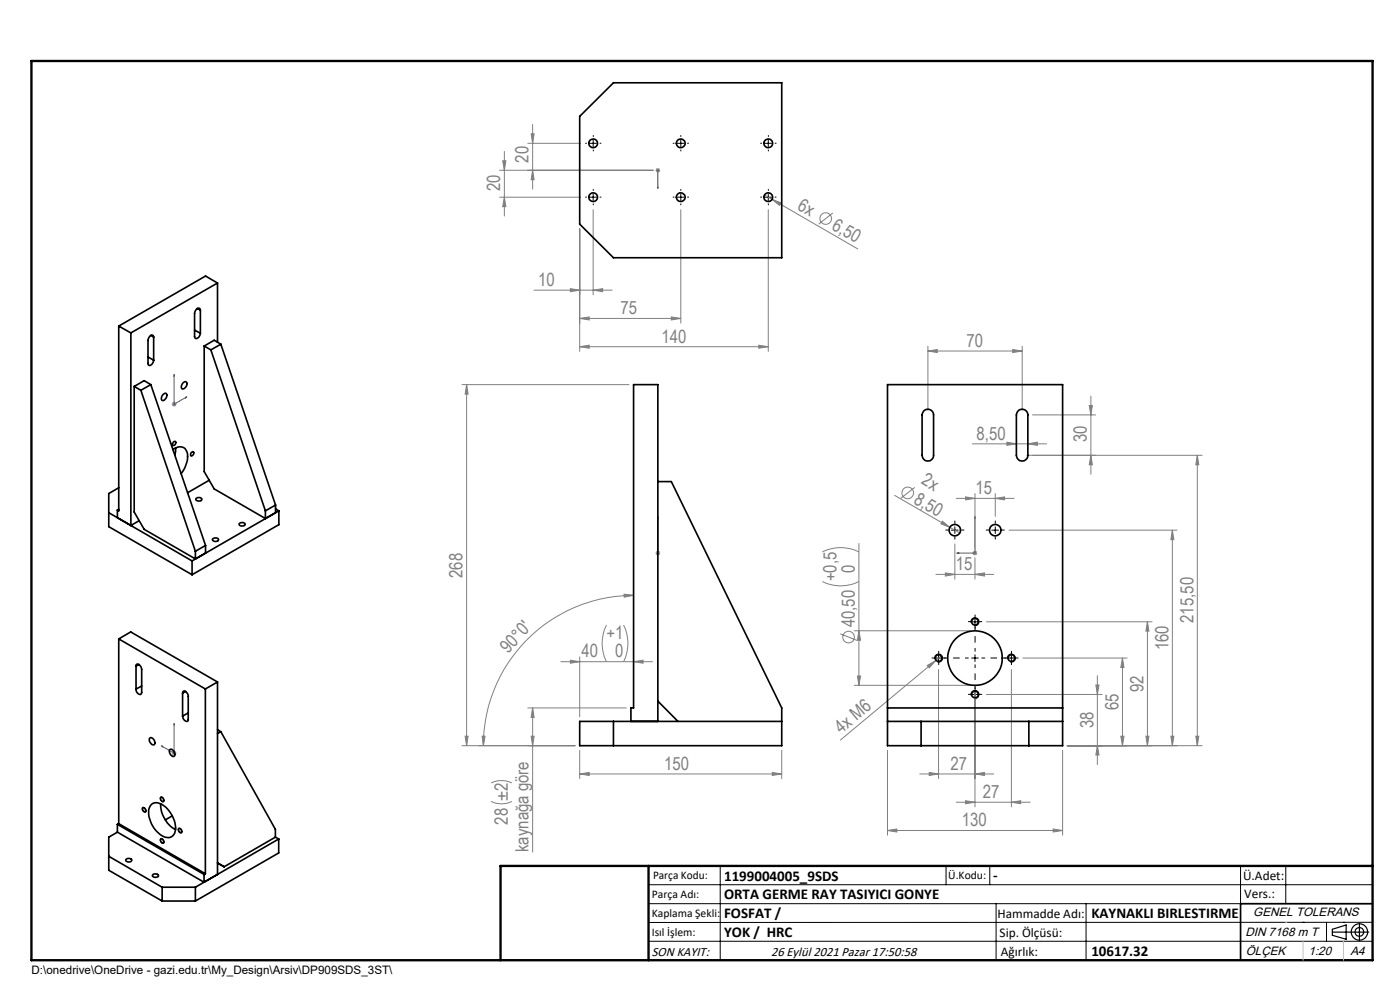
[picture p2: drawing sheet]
<svg xmlns="http://www.w3.org/2000/svg" width="297mm" height="210mm" viewBox="0 0 297 210" stroke-linecap="round" stroke-linejoin="round" font-family="sans-serif">
<g fill="none" stroke="#808080" stroke-width=".21">
<path d="M106 36.1h32.6M106.6 34.1h.7l-.3 2zM107 32.1v13.7M112 30.4h11.2M112.7 28.4h.6l-.3 2zM113 36.1l.3 2h-.6zM113 26.4v13.7M139.1 36.1h1M139.2 35.8l.7 .7M139.6 35.6v1M139.9 35.8l-.7 .7M106 41.8h17.2"/>
<path d="M107 41.8l.3 2h-.7zM123 48.5v26M125.8 44.5v18M144.4 44.5v24M162.2 41.4l1.6 .9M163 44.5v30M163.8 42.3l1.9 .7-.4 .6zM163.8 42.3l18.2 10.5M176.7 45.2l-3 2.3M113.3 61.6h16.6M121 61.2l2 .4-2 .3zM123 67.5h21.4"/>
<path d="M123 73.5h40M123 67.5l2-.3v.7zM123 73.5l2-.3v.7zM125.8 61.6l2-.4v.7zM142.4 67.2l2 .3-2 .4zM161 73.2l2 .3-2 .4zM196.8 73.4v13.6M196.8 74.5h20.1M196.9 74.5l1.9-.4v.7zM214.8 74.1l2.1 .4-2.1 .3zM216.9 73.4v13.6M36.4 85.8h1"/>
<path d="M36.6 85.4l.7 .7M36.9 85.2v1M37.3 85.4l-.7 .7M98 81.6h35.4M99 81.6l.3 2h-.6zM99 81.6v76.6M206.3 94.1h15.7M213.6 93.8l2 .3-2 .4zM217.8 96.6h37.2M218.1 94.1l2-.3v.7zM219 88h13.4M231.1 86h.6l-.3 2z"/>
<path d="M231.4 96.6l.3 2h-.6zM231.4 84v16.6M254 96.6v61.6M254 96.6l.3 2h-.6zM139.1 117.3h1M139.2 117l.7 .7M139.6 116.8v1M139.9 117l-.7 .7M174.4 117.1a8.6 8.6 0 0 1 7.8 0M182.2 115.3v30.1M189.8 105.1l13.8 8M194.1 103.4l-3 2.3"/>
<path d="M199.9 110.6l1.6 1.3-1.9-.8zM202.6 115.4v7.5M202.8 105.7h12.3M204.8 105.4l2 .3-2 .3zM206.3 117.3h1M206.5 117l.7 .7M206.8 116.8v1M206.8 104.7v11.6M206.8 118.3v4.6M207.2 117l-.7 .7M211.1 105.7l2-.3v.6zM211.1 104.7v4.8"/>
<path d="M214.1 112.5h35.6M248.7 112.5v45.7M248.7 112.5l.3 2h-.6zM123 139.3v12.7M128.7 132.6a8.6 8.6 0 0 0 0 7.8M132.3 132.6a8.6 8.6 0 0 1 0 7.8M132.4 126l2 .3-2 .4zM134.4 126.3a31.9 31.9 0 0 0-31.8 31.9M174.4 123.4a8.6 8.6 0 0 0 7.8 0M178.3 134.4l3.5 1.4M181.2 133.8h24.6M182.2 133.8l.4 2h-.7z"/>
<path d="M198.5 121.8h12.3M199.8 139.1l-1.3 1.1M200.6 121.5l2 .3-2 .4zM206.8 121.8l2-.3v.7zM209.3 131.9h35.1M217 139.6h22.1M238.1 139.6v18.6M238.1 139.6l.3 2h-.6zM243.4 131.9v26.3M243.4 131.9l.3 2h-.6zM36.4 159.8h1M36.6 159.4l.7 .7"/>
<path d="M36.9 159.3v1M37.3 159.4l-.7 .7M98 158.2h24M98.7 156.2h.6l-.3 2zM102.3 156.2h.6l-.3 2zM112 150.2h20.9M112.7 156.2h.6l-.3 2zM113 150.2l.3 2h-.6zM113 150.2v30.6M119 140.4h19.4M121 140l2 .4-2 .3zM123 159.2v6"/>
<path d="M134.4 140.4l2-.4v.7zM165.8 159.2v6M181.2 145.4h24.6M181.9 143.4h.7l-.4 2zM188.3 159.2v18M196.7 141.2l1.8-1-1.4 1.5zM198.5 140.2l-20.2 16.8M199.1 142v23.2M206.8 147.1v24.1M209.3 147.3h24.5M214.6 142v29.2M225.4 159.2v18"/>
<path d="M226.4 158.2h28.6M232.5 145.3h.7l-.4 2zM232.8 143.3v18.9M232.8 158.2l.4 2h-.7zM237.8 156.2h.6l-.3 2zM243.1 156.2h.6l-.3 2zM248.4 156.2h.6l-.3 2zM253.7 156.2h.6l-.3 2zM104.2 170a4.9 4.9 0 0 0 4.4 0M104.2 166.1a5.2 5.2 0 0 1 4.4 0M123 164.2l2-.3v.6zM123 164.2h42.8"/>
<path d="M163.8 163.9l2 .3-2 .3zM188.3 176.2l2-.3v.6zM188.3 176.2h37.1M195.1 164.2h15.7M197.1 163.9l2 .3-2 .3zM202.8 170.2h15.7M204.8 169.9l2 .3-2 .3zM206.8 164.2l2-.3v.6zM214.6 170.2l1.9-.3v.6zM223.4 175.9l2 .3-2 .3z"/>
<circle cx="175.2" cy="46.4" r="1.23"/>
<circle cx="192.6" cy="104.6" r="1.23"/>
<circle cx="180" cy="135.1" r="1.24"/>
</g>
<g fill="none" stroke="#000" stroke-width=".21">
<path d="M125.1 30.4h1.4M125.8 29.7v1.4M143.7 30.4h1.4M144.4 29.7v1.4M162.3 30.4h1.4M163 29.7v1.4M125.1 41.8h1.4M125.8 41.1v1.4M143.7 41.8h1.4M144.4 41.1v1.4M162.3 41.8h1.4M163 41.1v1.4"/>
<path d="M201.8 112.5h1.5M202.6 111.8v1.4M210.4 112.5h1.4M211.1 111.8v1.4M198.3 139.8a.87 .87 0 0 1 .8-1.1 .87 .87 0 0 1 .9 1 .87 .87 0 0 1-1.1 .7M198.4 139.6h1.4M199.1 138.9v1.4M206 132.1a.85 .85 0 0 1 .8-1.1 .85 .85 0 0 1 .9 1 .85 .85 0 0 1-1.1 .7M206.1 139.6h1.4M206.1 131.9h1.4M206.8 131.2v1.4M206.8 138.9v1.4"/>
<path d="M213.7 139.8a.87 .87 0 0 1 .8-1.1 .87 .87 0 0 1 .9 1 .87 .87 0 0 1-1.1 .7M213.9 139.6h1.4M214.6 138.9v1.4M206 147.5a.84 .84 0 0 1 .8-1 .84 .84 0 0 1 .9 .9 .84 .84 0 0 1-1.1 .7M206.1 147.3h1.4M206.8 146.6v1.4M30.2 171.3a.64 .64 0 0 1 .7 .3 .64 .64 0 0 1-.1 .7 .75 .75 0 0 1-.6-1zM34.1 177.9a.61 .61 0 0 1 .6 .3 .61 .61 0 0 1-.1 .7 .71 .71 0 0 1-.5-1zM34.1 169.1a.61 .61 0 0 1 .6 .3 .61 .61 0 0 1-.1 .7 .71 .71 0 0 1-.5-1zM37.9 175.7a.64 .64 0 0 1 .6 .3 .64 .64 0 0 1-.1 .7 .76 .76 0 0 1-.5-1zM137.6 187.7h153.6M137.6 191.7h153.6"/>
<path d="M137.6 199.7h153.6M152.8 183.7v20M200.7 183.7v4M210 183.7v4M211.3 191.7v12M230.4 191.7v12M263.2 183.7v20M272.8 183.7v8M276.4 195.6h.1M281.4 195.6v4.1M285 195.6h.1M291.2 195.6l-153.6 .1"/>
</g>
<g fill="none" stroke="#000" stroke-width=".25">
<path d="M282.6 197.7h7.8M282.6 197.1l3-.9v3l-3-.8zM288.4 195.8v3.8M106.2 203.7h185"/>
<circle cx="288.4" cy="197.7" r="1.74"/>
<circle cx="288.4" cy="197.7" r=".93"/>
</g>
<g fill="none" stroke="#00f" stroke-width=".21">
<path d="M139.6 40v-.4v.4M139.6 36v.2zM139.6 36.1h.1M139.6 36.1v3.9M36.9 79.4v6.4l2.8-1.6M36.9 79.4l.1 .3-.1 .1zM39.4 84.2h.3l-.3 .2zM139.6 117.2v.2zM139.6 109.6v.4v-.4M139.6 117.3h.1M139.6 109.6v7.7M203 117.3l.4-.1v.2z"/>
<path d="M206.8 109.6v7.7h-3.8M206.8 109.6l.1 .4h-.2zM34.2 158.2l.3 .1v.1zM36.9 153.5v6.3l-2.7-1.6M36.9 153.5l.1 .3h-.1z"/>
</g>
<path d="M205.4 139.6h-5M206.9 138.2v-5.1M208.3 139.6h5.1M206.9 141v5.1" fill="none" stroke="#000" stroke-width=".21" stroke-dasharray="15.2 1.3 1.3 1.3" stroke-dashoffset="14.6"/>
<g fill="none" stroke="#000" stroke-width=".21" stroke-dasharray="15.2 1.3 1.3 1.3">
<path d="M124.4 30.4h-.2M125.9 29v-.3M125.9 31.8v.2M127.3 30.4h.2M143 30.4h-.2M144.4 29v-.3M144.4 31.8v.2M145.9 30.4h.2M161.6 30.4h-.2M163 29v-.3M163 31.8v.2M164.4 30.4h.2"/>
<path d="M124.4 41.8h-.2M125.9 40.4v-.2M125.9 43.2v.3M127.3 41.8h.2M143 41.8h-.2M144.4 40.4v-.2M144.4 43.2v.3M145.9 41.8h.2M161.6 41.8h-.2M163 40.4v-.2M163 43.2v.3M164.4 41.8h.2"/>
<path d="M201.1 112.4h-.5M202.6 111v-.5M202.6 113.9v.5M204 112.4h.5M209.7 112.4h-.5M211.1 111v-.5M211.1 113.9v.5M212.6 112.4h.5M198.4 139.6h-.7M199.1 138.9v-.7M199.9 139.6h.7M206.1 131.9h-.7"/>
<path d="M206.9 131.2v-.8M206.9 132.6v.7M207.6 131.9h.7M213.9 139.6h-.8M214.6 138.9v-.7M215.3 139.6h.7M199.1 140.3v.7M206.1 147.3h-.7M206.9 146.6v-.7M206.9 148v.7M207.6 147.3h.7M214.6 140.3v.7"/>
</g>
<path d="M291.2 191.7h-28v12" fill="none" stroke="#000" stroke-width=".35"/>
<path d="M6.7 12.9h284.5v190.8h-284.5zM137.6 183.7v20M291.2 183.7h-185v20" fill="none" stroke="#000" stroke-width=".5"/>
<path d="M276.4 199.7v4M285 199.7v4" fill="none" stroke="#c0c0c0" stroke-width=".21"/>
<path d="M272.8 195.6h.1" fill="none" stroke="#c0c0c0" stroke-width=".25"/>
<g fill="#00f">
<path d="M139.6 117.2v.2zM139.6 109.6v.4z"/>
<path d="M139.6 39.6v.4zM139.6 36v.2z"/>
<path d="M203 117.3l.4 .1v-.2zM206.8 109.6l-.1 .4h.2z"/>
<path d="M34.2 158.2l.3 .2v-.1zM36.9 153.5v.3h.1zM39.4 84.2h.3l-.3 .2zM36.9 79.4l.1 .3-.1 .1z"/>
</g>
<g fill="#808080">
<path d="M199.9 110.6l1.6 1.3-1.9-.8z"/>
<path d="M196.7 141.2l1.8-1-1.4 1.5z"/>
<path d="M163.8 42.3l1.9 .7-.4 .6z"/>
<path d="M163.8 163.9l2 .3-2 .3zM123 164.2l2-.3v.6zM218.1 94.1l2-.3v.7zM213.6 93.8l2 .3-2 .4zM211.1 105.7l2-.3v.6zM204.8 105.4l2 .3-2 .3zM223.4 175.9l2 .3-2 .3zM188.3 176.2l2-.3v.6z"/>
<path d="M121 140l2 .4-2 .3zM134.4 140.4l2-.4v.7zM196.8 74.5l2-.4v.7zM214.8 74.1l2.1 .4-2.1 .3zM200.6 121.5l2 .3-2 .4zM206.8 121.8l2-.3v.7zM197.1 163.9l2 .3-2 .3zM206.8 164.2l2-.3v.6zM204.8 169.9l2 .3-2 .3zM214.6 170.2l1.9-.3v.6zM121 61.2l2 .4-2 .3zM125.8 61.6l2-.4v.7zM123 67.5l2-.3v.7zM142.4 67.2l2 .3-2 .4zM123 73.5l2-.3v.7zM161 73.2l2 .3-2 .4z"/>
<path d="M132.4 126l2 .3-2 .4zM102.3 156.2h.6l-.3 2z"/>
<path d="M231.4 96.6l.3 2h-.6zM231.1 86h.6l-.3 2z"/>
<path d="M232.8 158.2l.4 2h-.7zM232.5 145.3h.7l-.4 2zM237.8 156.2h.6l-.3 2zM238.1 139.6l.3 2h-.6zM243.1 156.2h.6l-.3 2zM243.4 131.9l.3 2h-.6zM248.4 156.2h.6l-.3 2zM248.7 112.5l.3 2h-.6zM253.7 156.2h.6l-.3 2zM254 96.6l.3 2h-.6z"/>
<path d="M113 150.2l.3 2h-.6zM112.7 156.2h.6l-.3 2zM99 81.6l.3 2h-.6zM98.7 156.2h.6l-.3 2zM182.2 133.8l.4 2h-.7zM181.9 143.4h.7l-.4 2zM112.7 28.4h.6l-.3 2zM113 36.1l.3 2h-.6zM106.6 34.1h.7l-.3 2zM107 41.8l.3 2h-.7z"/>
</g>
<g fill="none" stroke="#000" stroke-width=".35">
<path d="M123 24.7l7.1-7.1h35.7v37.1h-35.7l-7.1-7.2zM25.2 69.2v39.2l-.3-.2M25.2 69.2l2.6 1.4M27.8 70.6v40.9l1.7-1.1M31.4 75.7l1.2 .7M32 71.1l.6 .4M32.6 71.5a.5 .5 0 0 0-.5-.4 .5 .5 0 0 0-.5 .5l-.2 .6v5.1a.6 .6 0 0 0 .7 .1 .6 .6 0 0 0 .4-.6l.1-.4M32.6 71.5v4.9M41.3 70l1.2 .7M41.9 65.4l.6 .4M42.5 65.8v-.2a.63 .63 0 0 0-.7-.2 .63 .63 0 0 0-.4 .7l-.1 5.5a.63 .63 0 0 0 .7 .1 .63 .63 0 0 0 .4-.6l.1-.4M42.5 65.8v4.9"/>
<path d="M43.3 73.4v26.6l2.1 3.7 10.9 6.3M43.3 73.4l1.4 .8M44.7 74.2l11.6 34.2M46.1 60v12.6M46.1 60l-18.3 10.6M46.1 60l-2.5-1.4-18.4 10.6M46.8 73l-2.1 1.2M46.8 73l11.7 34.1M46.8 73l-1.4-.8-2.1 1.2M28.5 82v26.6l2.1 3.7 10.9 6.3v-1.7M28.5 82l1.4 .8M29.9 82.8l11.6 34.1"/>
<path d="M32 81.6l-2.1 1.2M32 81.6l11.6 34.1M32 81.6l-1.4-.9-2.1 1.3M34.6 83.7a.49 .49 0 0 1 .7-.2 .49 .49 0 0 1 0 .8l-.4 .5-.3 .2a.73 .73 0 0 1 0-1.3zM36.7 95.3a1.92 1.92 0 0 1 2.7 .1 4.2 4.2 0 0 1-.4 4.3l-.6 .8M36.8 93.7l.3-.1a.46 .46 0 0 1 .1 .6 .46 .46 0 0 1-.6 .2zM37.3 95l-.2 1.6M38.8 81.2a.5 .5 0 0 1 .8-.1 .5 .5 0 0 1 0 .7l-.2 .2a.49 .49 0 0 1-.5 .5 .49 .49 0 0 1-.4-.6zM40.5 96.1l.3-.3a.41 .41 0 0 1 .3 .4 .41 .41 0 0 1-.3 .5h-.3zM188.3 81.6h37.1v76.6h-37.1zM196 87.1a1.22 1.22 0 0 1 1.3-.2 1.22 1.22 0 0 1 .7 1.1v8.6a1.22 1.22 0 0 1-1.2 1.2 1.22 1.22 0 0 1-1.2-1.2v-8.6zM216 87.1a1.22 1.22 0 0 1 1.3-.2 1.22 1.22 0 0 1 .8 1.1v8.6a1.22 1.22 0 0 1-1.3 1.2 1.22 1.22 0 0 1-1.2-1.2v-8.6z"/>
<path d="M23.1 108.8l17.6 10.2M24.9 108.2v1.6M25.2 103.5l-2.1 1.2v7l17.6 10.2M25.2 108l-.3 .2M40.7 119v2.9M41.7 105.7a.72 .72 0 0 1 1.1 .3 .7 .7 0 0 1-.7 .3 .7 .7 0 0 1-.5-.5zM43.6 115.7l-2.1 1.2M43.6 115.7v1.6M44.4 101.9l-4.6 2.6M45.2 114.3a.72 .72 0 0 1 1.2 .2 .7 .7 0 0 1-.7 .4 .7 .7 0 0 1-.6-.5zM50.8 111a.65 .65 0 0 1 .7-.2 .65 .65 0 0 1 .5 .6 .74 .74 0 0 1-1.3-.3zM56.3 108.4v1.6"/>
<path d="M58.5 107.1v1.7l-2.2 1.2M58.5 107.9l.7 .5M58.5 107.1l-2.2 1.3M59.2 108.4v2.9l-18.5 10.6M59.2 108.4l-18.5 10.6M139.6 102.2h2.8l23.4 48v8h-42.8v-5.2h42.8M25.2 135.5v39.2M25.2 135.5l18.4 10.6M25.2 135.5l2.5-1.5 18.4 10.7M28.9 141.3v-.3a.89 .89 0 0 1 1.2 1l-.1 5.1a.62 .62 0 0 1-.7 .1 .62 .62 0 0 1-.4-.6v-.4M28.9 141.3v4.9M29.5 141l-.6 .3"/>
<path d="M30.1 145.5l-1.2 .7M31.7 156.6a.85 .85 0 0 1 1.2 1 .5 .5 0 0 1-.5 .4 .5 .5 0 0 1-.5-.5l-.2-.4zM36 159a.9 .9 0 0 1 .9 .4 .9 .9 0 0 1 0 1 1.04 1.04 0 0 1-.9-1.4zM38.7 147l.1-.3a.86 .86 0 0 1 1.1 1v5.1a.62 .62 0 0 1-.7 .1 .62 .62 0 0 1-.4-.5l-.1-.5M38.7 147v4.9M39.3 146.7l-.6 .3M39.9 151.2l-1.2 .7M43.6 146.1v39.2M46.1 144.7l-2.5 1.4M46.1 144.7v40.8M46.1 154.8l.7 .4M46.8 155.2l-.7 .4"/>
<path d="M46.8 155.2l11.6 20.7v1.7M130.1 153v5.2M133.8 153v-2.8h.6v-68.6h5.2v71.4M139.6 148.7l4.2 4.3M188.3 153h37.1M188.3 150.2h37.1M195.4 153v5.2M218.3 153v5.2M24.9 176.5l18.4 10.6v-1.6M24.9 174.9l18.4 10.6M24.9 174.9v1.6M24.9 176.5l-1.8 1.1v7l11.3 6.5"/>
<path d="M25.2 174.7l18.4 10.6M25.2 174.7l-.3 .2M30.3 171.4a.5 .5 0 0 1 .5 .2 .5 .5 0 0 1-.1 .6l-.4-.4zM32.1 170.7a2 2 0 0 1 2.6 .2 5.7 5.7 0 0 1 2.3 5.9 1.69 1.69 0 0 1-2.6 .5 5.7 5.7 0 0 1-2.7-6.1zM34.1 169.2a.5 .5 0 0 1 .5 .2 .5 .5 0 0 1-.1 .6l-.4-.4zM34.1 178a.5 .5 0 0 1 .5 .2 .5 .5 0 0 1-.1 .6l-.4-.4zM34.1 170.5a6.2 6.2 0 0 0 3.2 5.5M36.5 173.1l-1.4 .8M37.9 175.8a.5 .5 0 0 1 .6 .2 .5 .5 0 0 1-.1 .6l-.4-.2zM58.4 177.6l.7 .4M58.4 177.6l-10.8 6.3-1.5-.9M59.1 178l-17.6 10.2"/>
<path d="M59.1 178v2.9l-17.6 10.2M23.1 181.6l11.3 6.6M26.7 182.3a.72 .72 0 0 1 1.2 .3 .67 .67 0 0 1-.6 .3 .67 .67 0 0 1-.6-.6zM32.5 185.5a.73 .73 0 0 1 1.1 .3 .78 .78 0 0 1-1.3-.1zM34.4 188.2h7.1M34.4 191.1h7.1M34.4 188.2v2.9M41.5 188.2v2.9M43.6 185.3l-.3 .2"/>
<circle cx="125.8" cy="30.4" r=".92"/>
<circle cx="144.4" cy="30.4" r=".92"/>
<circle cx="163" cy="30.4" r=".92"/>
<circle cx="125.8" cy="41.8" r=".92"/>
<circle cx="144.4" cy="41.8" r=".92"/>
<circle cx="163" cy="41.8" r=".92"/>
<circle cx="202.6" cy="112.5" r="1.21"/>
<circle cx="211.1" cy="112.5" r="1.21"/>
<circle cx="199.1" cy="139.6" r=".71"/>
<circle cx="206.8" cy="131.9" r=".71"/>
<circle cx="206.8" cy="139.6" r="5.8"/>
<circle cx="214.6" cy="139.6" r=".7"/>
<circle cx="206.8" cy="147.3" r=".7"/>
</g>
<g font-size="3.9" fill="#808080">
<text x="112.1" y="34.5" transform="rotate(-90 112.1 34.5)">20</text>
<text x="106.1" y="40.5" transform="rotate(-90 106.1 40.5)">20</text>
<text x="169" y="44.3" transform="rotate(30 169 44.3)">6x</text>
<text x="176.3" y="48.5" transform="rotate(30 176.3 48.5)">6,50</text>
<text x="114.2" y="60.7">10</text>
<text x="131.6" y="66.7">75</text>
<text x="140.4" y="72.7">140</text>
<text x="205.1" y="73.6">70</text>
<text x="207.2" y="93.2">8,50</text>
<text x="230.6" y="93.9" transform="rotate(-90 230.6 93.9)">30</text>
<text x="193.7" y="106.7" transform="rotate(30 193.7 106.7)">8,50</text>
<text x="195.3" y="102.6" transform="rotate(30 195.3 102.6)">2x</text>
<text x="206.9" y="104.8">15</text>
<text x="98.1" y="122.6" transform="rotate(-90 98.1 122.6)">268</text>
<text x="177.5" y="123.3" transform="rotate(-90 177.5 123.3)">+0,5</text>
<text x="181.4" y="121.5" transform="rotate(-90 181.4 121.5)">0</text>
<text x="202.8" y="121">15</text>
<text x="128.7" y="135.6">+1</text>
<text x="181.4" y="133.1" transform="rotate(-90 181.4 133.1)">40,50</text>
<text x="247.9" y="137.9" transform="rotate(-90 247.9 137.9)">160</text>
<text x="253.2" y="132.1" transform="rotate(-90 253.2 132.1)">215,50</text>
<text x="107.8" y="138.7" transform="rotate(-47 107.8 138.7)">90°0'</text>
<text x="123.3" y="139.5">40</text>
<text x="130.5" y="139.5">0</text>
<text x="242.6" y="146.8" transform="rotate(-90 242.6 146.8)">92</text>
<text x="178.4" y="155.7" transform="rotate(-40 178.4 155.7)">4x M6</text>
<text x="232" y="154.5" transform="rotate(-90 232 154.5)">38</text>
<text x="237.3" y="150.6" transform="rotate(-90 237.3 150.6)">65</text>
<text x="140.9" y="163.3">150</text>
<text x="201.6" y="163.3">27</text>
<text x="208.5" y="169.3">27</text>
<text x="107.7" y="174.9" transform="rotate(-90 107.7 174.9)">28 ±2</text>
<text x="204" y="175.3">130</text>
<text x="112.1" y="180.8" transform="rotate(-90 112.1 180.8)">kaynağa göre</text>
</g>
<g font-size="3.2">
<text x="153.6" y="186.8">1199004005_9SDS</text>
<text x="153.6" y="190.8">ORTA GERME RAY TASIYICI GONYE</text>
<text x="210.7" y="186.6">-</text>
<text x="153.6" y="194.8">FOSFAT /</text>
<text x="231.5" y="194.8">KAYNAKLI BIRLESTIRME</text>
<text x="153.6" y="198.8">YOK / HRC</text>
<text x="231.5" y="202.8">10617.32</text>
</g>
<g font-size="2.8">
<text x="263.7" y="186.7">Ü.Adet:</text>
<text x="263.9" y="190.5">Vers.:</text>
<text x="211.6" y="194.8">Hammadde Adı:</text>
<text x="138.3" y="202.8">SON KAYIT:</text>
<text x="163.6" y="202.8">26 Eylül 2021 Pazar 17:50:58</text>
<text x="212.1" y="198.7">Sip. Ölçüsü:</text>
<text x="212.3" y="202.7">Ağırlık:</text>
</g>
<g font-size="2.6">
<text x="265.9" y="194.4">GENEL TOLERANS</text>
<text x="264.2" y="198.5">DIN 7168 m T</text>
<text x="264.3" y="202.6">ÖLÇEK</text>
<text x="277.6" y="202.6">1:20</text>
<text x="286.5" y="202.6">A4</text>
</g>
<g font-size="2.5">
<text x="138.3" y="190.5">Parça Adı:</text>
<text x="138.5" y="186.5">Parça Kodu:</text>
<text x="201.2" y="186.5">Ü.Kodu:</text>
<text x="138.3" y="194.5">Kaplama Şekli:</text>
<text x="138.3" y="198.6">Isıl İşlem:</text>
<text x="6.7" y="206.7">D:\onedrive\OneDrive - gazi.edu.tr\My_Design\Arsiv\DP909SDS_3ST\</text>
</g>
</svg>
